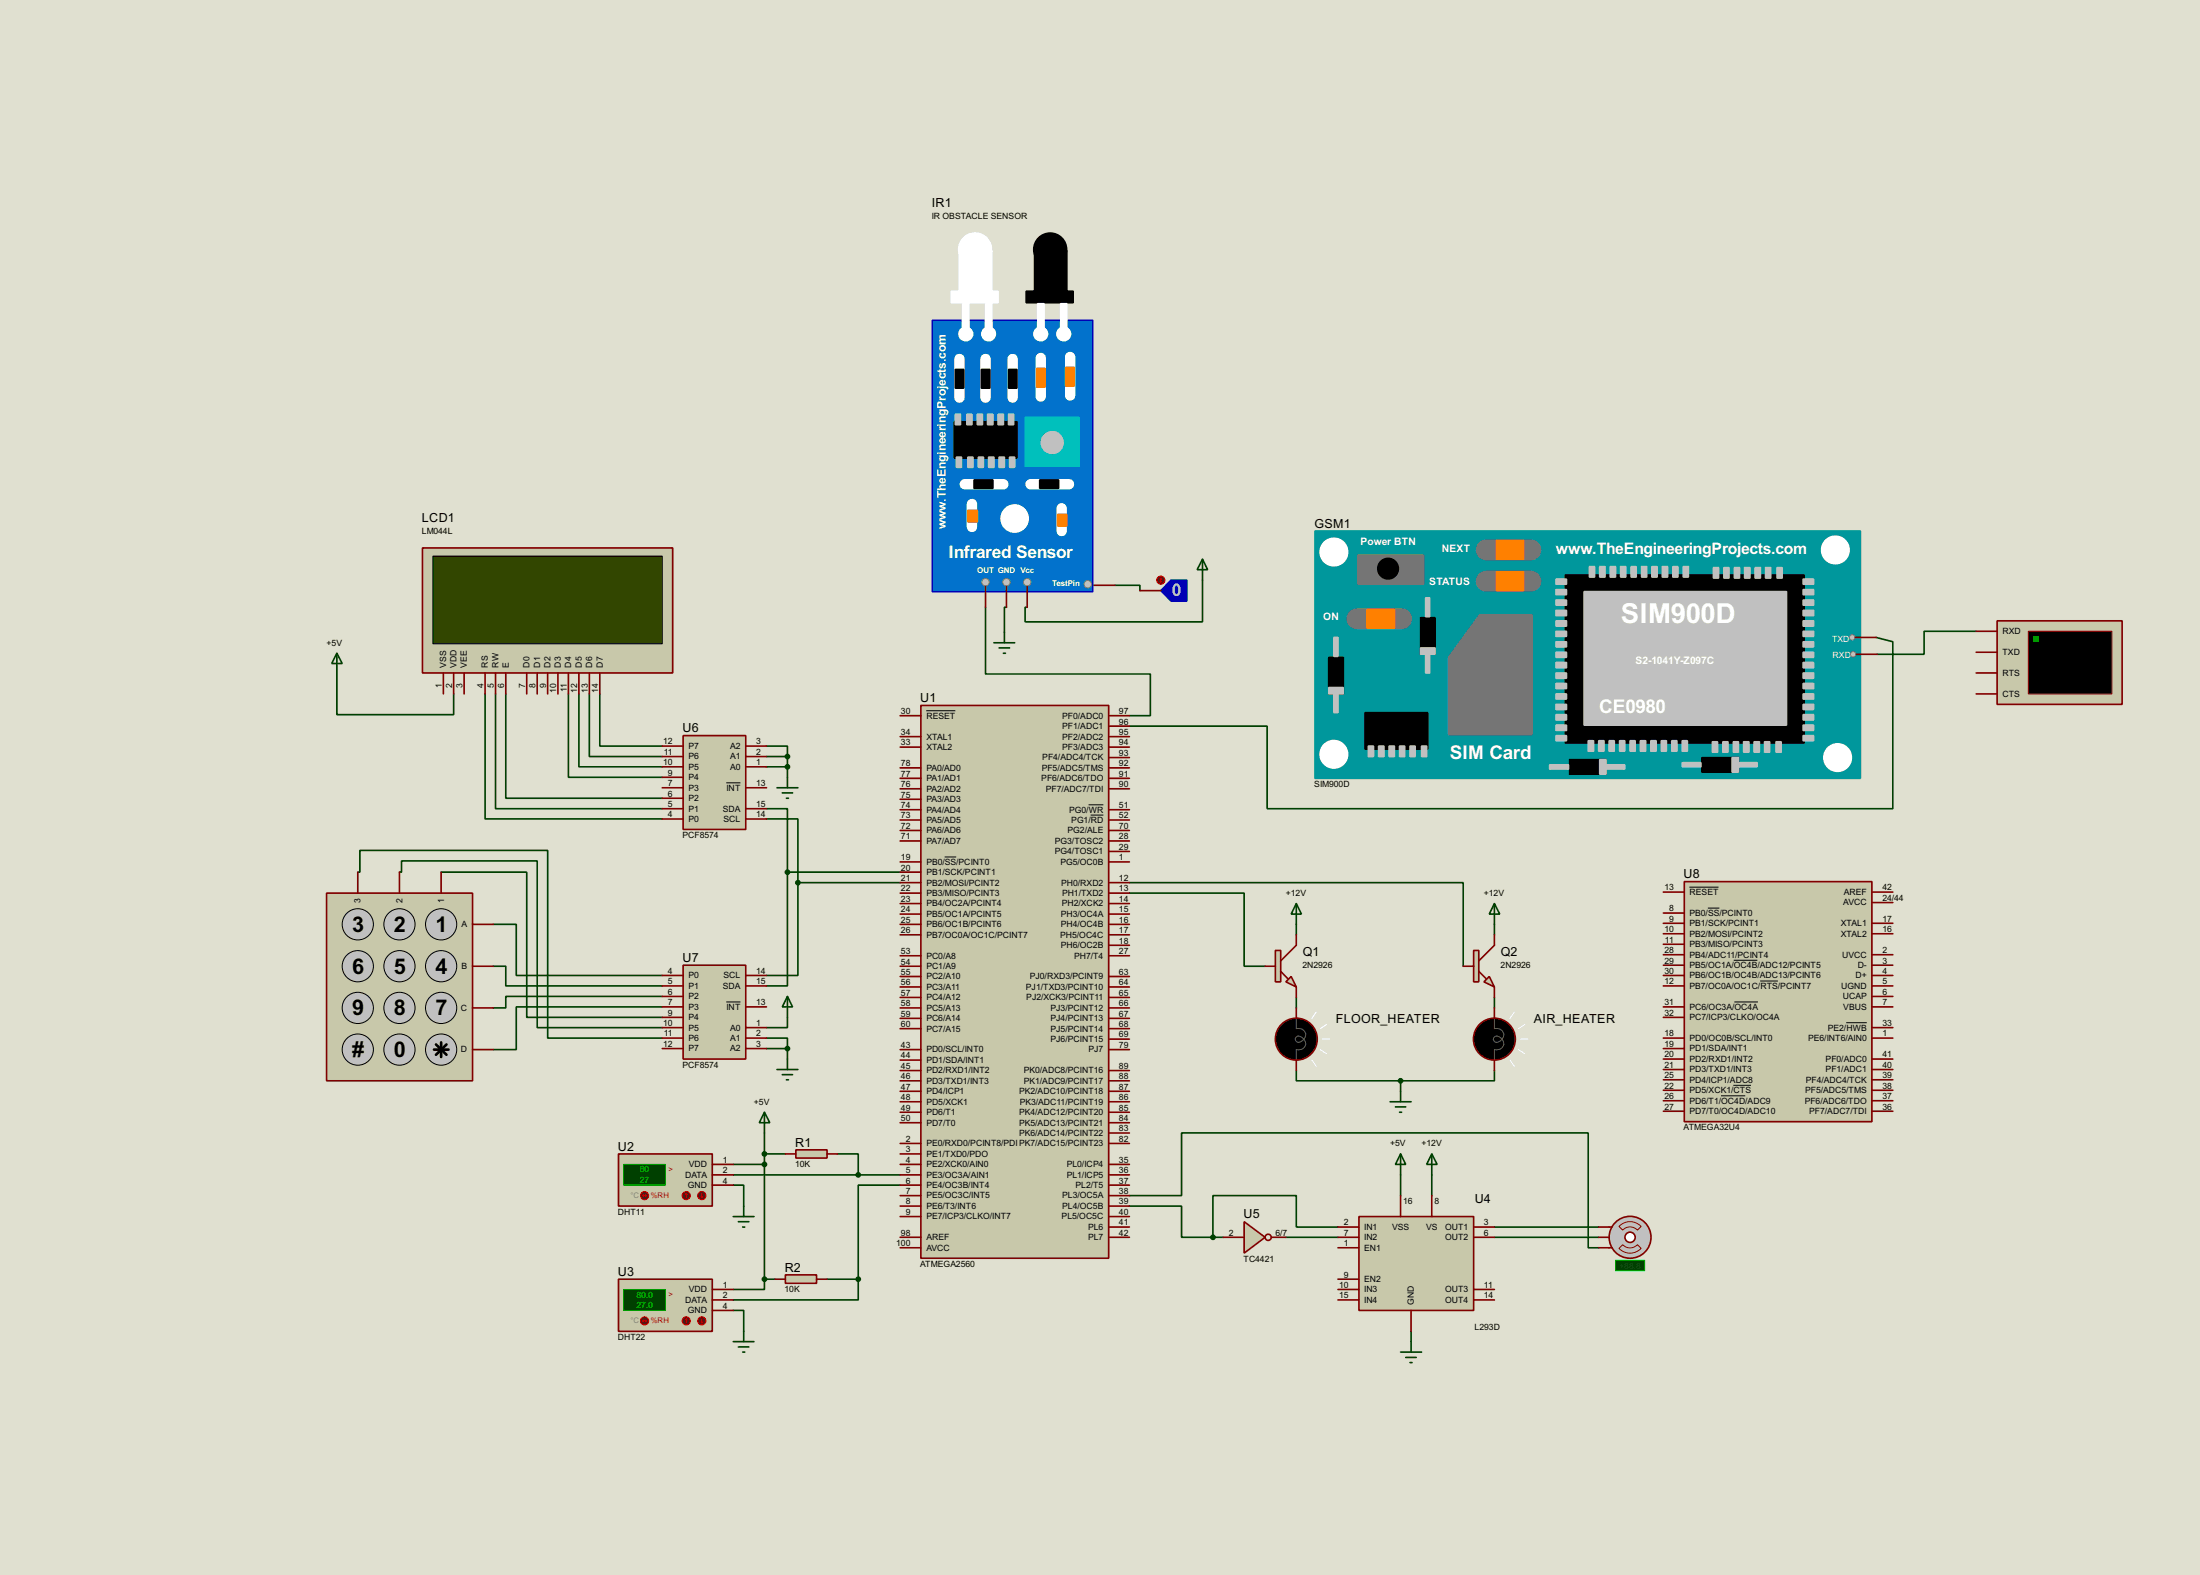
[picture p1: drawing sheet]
<svg xmlns="http://www.w3.org/2000/svg" width="536mm" height="383mm" viewBox="0 0 536 383" stroke-linecap="round" stroke-linejoin="round" font-family="sans-serif">
<path d="M0 0h535.9v383.5h-535.9z" fill="#e0e0d0"/>
<g fill="none" stroke="#004000" stroke-width=".4">
<path d="M240.1 147.9v16.2h40.1v10.2h-5.1M245.2 147.9h-.5v6.1M271.6 142.5h6.1v1.3M292.9 141.3v10.1h-43.2v-3.5h.5M457 155.2l4.1 1.1v40.6h-152.4v-20.1h-33.6M481.4 153.7h-12.7v5.6h-11.4M82.1 164.1v9.9h28.4v-5M118.2 169v30.4h43.1M120.7 169v27.9h40.6M123.2 169v25.4h38.1M138.5 169v20.3h22.8M141 169v17.7h20.3"/>
<path d="M143.6 169v15.2h17.7M146.1 169v12.7h15.2M186.7 196.9h5.1v15.5M186.7 199.4h7.7v15.5M186.7 181.7h5.1v2.5M186.7 186.7h5.1M186.7 184.2h5.1M191.8 184.2v5.1M87.2 212.4h.5v-5.3h45.7v45.7h27.9M97.3 212.4h.5v-2.8h33.1v40.6h30.4M107.5 212.4h20.8v35.3h33M191.8 212.4v27.7h-5.1"/>
<path d="M191.8 212.4h27.5M194.4 214.9v22.6h-7.7M194.4 214.9h24.9M275.1 217.5h28v17.8h5.1M275.1 214.9h81.3v20.4M120.2 225.1h5.6v12.4h35.5M120.2 235.3h3v4.8h38.1M315.8 225.1v2.5M364 225.1v2.5M161.3 242.6h-38.1v2.8h-3M161.3 245.2h-35.5v10.4h-5.6M186.7 252.8h5.1v2.5"/>
<path d="M186.7 255.3h5.1M191.8 247.7v2.5h-5.1M191.8 255.3v2.6M315.8 242.9v2.5M364 242.9v2.5M186.2 275.9v35.6M315.8 260.7v2.5h25.4M341.2 263.2v2.5M364 260.7v2.5h-22.8M178.6 288.6h2.6v5.1M178.6 283.5h7.6M178.6 286.1h40.7"/>
<path d="M186.2 281h5.1M204 281h5.1v5.1M219.3 288.6h-10.2v22.9M275.1 291.1h12.7v-15.2h99.1v27.9h2.5M275.1 293.7h12.7v7.6h7.7M325.9 298.8h-10.1v-7.7h-20.3v10.2M341.2 286.1v5M348.8 286.1v5M364 298.8h25.4M178.6 319.1h2.6v5.1M186.2 311.5v2.5h-7.6M186.2 311.5h2.6"/>
<path d="M201.5 311.5h7.6M209.1 311.5v5h-30.5M295.5 301.3h2.5M313.2 301.3h12.7M364 301.3h25.4M343.7 324.2v2.5"/>
</g>
<path d="M224.3 171.8h45.8v134.6h-45.8z" fill="#c8c8aa" stroke="#800000" stroke-width=".4"/>
<g fill="none" stroke="#800000" stroke-width=".4">
<path d="M219.3 174.3h5M219.3 179.4h5M270.1 174.3h5M270.1 179.4h5M270.1 176.8h5M219.3 181.9h5M219.3 197.2h5M219.3 199.7h5M219.3 194.6h5M219.3 192.1h5M219.3 189.5h5M219.3 187h5"/>
<path d="M270.1 181.9h5M270.1 197.2h5M270.1 199.7h5M270.1 192.1h5M270.1 189.5h5M270.1 187h5M270.1 184.5h5M219.3 209.9h5M219.3 214.9h5M219.3 217.5h5M219.3 212.4h5M219.3 204.8h5"/>
<path d="M219.3 202.2h5M270.1 209.9h5M270.1 214.9h5M270.1 217.5h5M270.1 204.8h5M270.1 207.3h5M270.1 202.2h5M219.3 220h5M219.3 222.6h5M219.3 225.1h5M219.3 227.6h5M219.3 232.7h5"/>
<path d="M219.3 235.3h5M219.3 237.8h5M270.1 220h5M270.1 222.6h5M270.1 225.1h5M270.1 227.6h5M270.1 230.2h5M270.1 232.7h5M270.1 237.8h5M219.3 255.6h5M219.3 258.1h5M219.3 240.3h5"/>
<path d="M219.3 242.9h5M219.3 245.4h5M219.3 248h5M219.3 250.5h5M270.1 255.6h5M270.1 240.3h5M270.1 242.9h5M270.1 245.4h5M270.1 248h5M270.1 250.5h5M270.1 253h5M219.3 278.4h5"/>
<path d="M219.3 260.7h5M219.3 263.2h5M219.3 265.7h5M219.3 268.3h5M219.3 270.8h5M219.3 273.4h5M270.1 278.4h5M270.1 260.7h5M270.1 263.2h5M270.1 265.7h5M270.1 268.3h5M270.1 270.8h5"/>
<path d="M270.1 273.4h5M270.1 275.9h5M219.3 281h5M219.3 283.5h5M219.3 286.1h5M219.3 288.6h5M219.3 291.1h5M219.3 293.7h5M219.3 296.2h5M270.1 283.5h5M270.1 286.1h5M270.1 288.6h5"/>
<path d="M270.1 291.1h5M270.1 293.7h5M270.1 296.2h5M270.1 298.8h5M219.3 301.3h5M219.3 303.8h5M270.1 301.3h5"/>
</g>
<path d="M225.6 173.1h7.1M265.2 196h3.6M265.7 198.5h3.1M230.1 208.7h2.8" fill="none" stroke="#000" stroke-width=".24"/>
<path d="M79.6 217.5h35.5v45.7h-35.5z" fill="#c8c8aa" stroke="#800000" stroke-width=".4"/>
<g fill="#c0c0c0" stroke="#000" stroke-width=".24">
<circle cx="107.4" cy="225.1" r="3.8"/>
<circle cx="97.3" cy="225.1" r="3.8"/>
<circle cx="87.1" cy="225.1" r="3.8"/>
<circle cx="107.4" cy="235.3" r="3.8"/>
<circle cx="97.3" cy="235.3" r="3.8"/>
<circle cx="87.1" cy="235.3" r="3.8"/>
<circle cx="107.4" cy="245.4" r="3.8"/>
<circle cx="97.3" cy="245.4" r="3.8"/>
<circle cx="87.1" cy="245.4" r="3.8"/>
<circle cx="107.4" cy="255.6" r="3.8"/>
<circle cx="97.3" cy="255.6" r="3.8"/>
<circle cx="87.1" cy="255.6" r="3.8"/>
</g>
<path d="M105.7 255.6h3.6M106.2 254.3l2.6 2.5M107.5 253.8v3.6M108.8 254.3l-2.6 2.5" fill="none" stroke="#000" stroke-width=".65"/>
<path d="M87.2 212.4v5.1M97.3 212.4v5.1M107.5 212.4v5.1M115.1 225.1h5.1M115.1 235.3h5.1M115.1 245.4h5.1M115.1 255.6h5.1" fill="none" stroke="#800000" stroke-width=".4"/>
<path d="M150.7 281h22.8v12.7h-22.8z" fill="#c8c8aa" stroke="#800000" stroke-width=".4"/>
<path d="M151.9 283.5h10.2v5.1h-10.2z" fill="#004000" stroke="#0f0" stroke-width=".24"/>
<path d="M173.5 286.1h5.1M173.5 283.5h5.1M173.5 288.6h5.1" fill="none" stroke="#800000" stroke-width=".4"/>
<circle cx="167.1" cy="291.1" r="1" fill="#400000" stroke="#f00" stroke-width=".24"/>
<path d="M167.2 290.6l.2 .3M167.2 290.6l-.3 .3M167.2 290.6v1" fill="none" stroke="#f00" stroke-width=".24"/>
<circle cx="170.9" cy="291.1" r="1" fill="#400000" stroke="#f00" stroke-width=".24"/>
<path d="M170.7 291.4l.3 .2M171 290.6v1M171.3 291.4l-.3 .2" fill="none" stroke="#f00" stroke-width=".24"/>
<circle cx="157" cy="291.1" r="1" fill="#400000" stroke="#f00" stroke-width=".24"/>
<path d="M156.5 291.1h1M156.5 291.1l.3 .3M156.8 290.9l-.3 .2M157.3 290.9l.2 .2M157.5 291.1l-.2 .3" fill="none" stroke="#f00" stroke-width=".24"/>
<path d="M150.7 311.5h22.8v12.7h-22.8z" fill="#c8c8aa" stroke="#800000" stroke-width=".4"/>
<path d="M151.9 314h10.2v5.1h-10.2z" fill="#004000" stroke="#0f0" stroke-width=".24"/>
<path d="M173.5 316.5h5.1M173.5 314h5.1M173.5 319.1h5.1" fill="none" stroke="#800000" stroke-width=".4"/>
<circle cx="167.1" cy="321.6" r="1" fill="#400000" stroke="#f00" stroke-width=".24"/>
<path d="M167.2 321.1l.2 .3M167.2 321.1l-.3 .3M167.2 321.1v1" fill="none" stroke="#f00" stroke-width=".24"/>
<circle cx="170.9" cy="321.6" r="1" fill="#400000" stroke="#f00" stroke-width=".24"/>
<path d="M170.7 321.9l.3 .2M171 321.1v1M171.3 321.9l-.3 .2" fill="none" stroke="#f00" stroke-width=".24"/>
<circle cx="157" cy="321.6" r="1" fill="#400000" stroke="#f00" stroke-width=".24"/>
<path d="M156.5 321.6h1M156.5 321.6l.3 .3M156.8 321.4l-.3 .2M157.3 321.4l.2 .2M157.5 321.6l-.2 .3" fill="none" stroke="#f00" stroke-width=".24"/>
<path d="M331 296.2h28v22.9h-28z" fill="#c8c8aa" stroke="#800000" stroke-width=".4"/>
<g fill="none" stroke="#800000" stroke-width=".4">
<path d="M325.9 298.8h5.1M341.2 291.1v5.1M348.8 291.1v5.1M359 298.8h5M325.9 301.3h5.1M325.9 314h5.1M325.9 316.5h5.1M325.9 303.8h5.1M325.9 311.5h5.1M343.7 319.1v5.1M359 301.3h5M359 314h5"/>
<path d="M359 316.5h5"/>
</g>
<circle cx="397" cy="301.3" r="5.1" fill="#c0c0c0" stroke="#800000" stroke-width=".4"/>
<circle cx="397" cy="301.3" r="1.25" fill="#feffff" stroke="#800000" stroke-width=".4"/>
<path d="M392 298.8h.7M392 303.8h.7" fill="none" stroke="#800000" stroke-width=".4"/>
<path d="M393.5 306.9h7.1v2.5h-7.1z" fill="#004000" stroke="#0f0" stroke-width=".24"/>
<path d="M394.4 298.6a3.7 3.7 0 0 1 5.4 0l-.9 .9a2.46 2.46 0 0 0-3.6 0zM394.4 304l.9-.9a2.45 2.45 0 0 0 3.6 0l.9 .9a3.7 3.7 0 0 1-5.4 0z" fill="none" stroke="#800000" stroke-width=".24"/>
<path d="M389.4 298.8h2.6M389.4 301.3h2.6M389.4 303.8h2.6" fill="none" stroke="#800000" stroke-width=".4"/>
<path d="M303.1 297.5l5.1 3.8-5.1 3.8z" fill="#c8c8aa" stroke="#800000" stroke-width=".4"/>
<g fill="none" stroke="#800000" stroke-width=".4">
<path d="M298 301.3h5.1M309.7 301.3h3.5"/>
<circle cx="308.9" cy="301.3" r=".75"/>
</g>
<path d="M341.2 281l1.2 2.5h-2.5zM341.2 281v5.1M348.8 281l1.3 2.5h-2.6zM348.8 281v5.1" fill="none" stroke="#004000" stroke-width=".4"/>
<circle cx="295.4" cy="301.3" r=".5" fill="#004000" stroke="#004000" stroke-width=".4"/>
<path d="M313.2 239.1l1.3-1.3 1.3 2.5z" fill="#c8c8aa" stroke="#800000" stroke-width=".4"/>
<path d="M310.7 231.4h1.3v7.7h-1.3z" fill="#c8c8aa" stroke="#800000" stroke-width=".4"/>
<path d="M308.2 235.3h2.5M312 236.5l1.7 1.8M315.8 227.6v2.6l-3.8 3.8M315.8 240.3v2.6" fill="none" stroke="#800000" stroke-width=".4"/>
<path d="M362.8 237.8l1.2 2.5-2.5-1.2z" fill="#c8c8aa" stroke="#800000" stroke-width=".4"/>
<path d="M359 231.4h1.2v7.7h-1.2z" fill="#c8c8aa" stroke="#800000" stroke-width=".4"/>
<path d="M356.4 235.3h2.6M360.2 236.5l1.8 1.8M364 227.6v2.6l-3.8 3.8M315.8 245.4v2.6M315.8 258.1v2.6M364 240.3v2.6M364 245.4v2.6M364 258.1v2.6" fill="none" stroke="#800000" stroke-width=".4"/>
<path d="M315.8 220l1.2 2.6h-2.5zM315.8 220v5.1M364 220l1.3 2.6h-2.5zM364 220v5.1M338.6 268.3h5.1M339.9 269.5h2.5M340.9 270.8h.5M341.2 265.7v2.6M341.2 329.2h5.1M342.4 330.5h2.6M343.5 331.8h.5M343.7 326.7v2.5" fill="none" stroke="#004000" stroke-width=".4"/>
<g fill="#000" stroke="#800000" stroke-width=".4">
<circle cx="315.7" cy="253" r="5.1"/>
<circle cx="364" cy="253" r="5.1"/>
</g>
<path d="M315.8 248v2.5a1.71 1.71 0 0 1 2.2 1.1 1.71 1.71 0 0 1-1.4 2.1 .81 .81 0 0 1-1.1-1 .81 .81 0 0 1 1.4-.2 1.66 1.66 0 0 1 1 2.1 1.66 1.66 0 0 1-2.1 1v2.5M364 248v2.5a1.71 1.71 0 0 1 2.2 1.1 1.71 1.71 0 0 1-1.4 2.1 .82 .82 0 0 1-1-1 .82 .82 0 0 1 1.4-.2 1.66 1.66 0 0 1 1 2.1 1.66 1.66 0 0 1-2.2 1v2.5" fill="none" stroke="#606060" stroke-width=".25"/>
<path d="M319.6 258.1l1 1.5M320.6 246.4l-1 1.6M321.6 255.6l1.5 1M322.1 253h1.8M323.1 249.5l-1.5 1M367.8 258.1l1.1 1.5M368.9 246.4l-1.1 1.6M369.9 255.6l1.5 1M370.4 253h1.8M371.4 249.5l-1.5 1" fill="none" stroke="#feffff" stroke-width=".25"/>
<circle cx="341.1" cy="263.2" r=".5" fill="#004000" stroke="#004000" stroke-width=".4"/>
<path d="M320.3 129.3h132.9v60.2h-132.9z" fill="#00979c" stroke="#00979c" stroke-width=".4"/>
<path d="M346 150.4h3.6v8.9h-3.6zM381.3 140h58.2v40.9h-58.2zM323.7 160.1h3.5v8.9h-3.5zM332.5 173.5h15.3v8.9h-15.3zM382.3 185h8.9v3.5h-8.9zM414.6 184.5h8.9v3.5h-8.9z" fill="#000" stroke="#000" stroke-width=".4"/>
<g fill="#c0c0c0" stroke="#c0c0c0" stroke-width=".4">
<path d="M385.9 144.1h49.3v32.5h-49.3z"/>
<path d="M387.2 138h1.2v2.5h-1.2z"/>
<path d="M389.7 138h1.3v2.5h-1.3z"/>
<path d="M392.2 138h1.3v2.5h-1.3z"/>
<path d="M394.8 138h1.2v2.5h-1.2z"/>
<path d="M397.3 138h1.3v2.5h-1.3z"/>
<path d="M399.9 138h1.2v2.5h-1.2z"/>
<path d="M402.4 138h1.3v2.5h-1.3z"/>
<path d="M404.9 138h1.3v2.5h-1.3z"/>
<path d="M407.5 138h1.2v2.5h-1.2z"/>
<path d="M410 138h1.3v2.5h-1.3z"/>
<path d="M417.4 138.2h1.2v2.6h-1.2z"/>
<path d="M419.9 138.2h1.3v2.6h-1.3z"/>
<path d="M422.5 138.2h1.2v2.6h-1.2z"/>
<path d="M425 138.2h1.3v2.6h-1.3z"/>
<path d="M427.5 138.2h1.3v2.6h-1.3z"/>
<path d="M430.1 138.2h1.2v2.6h-1.2z"/>
<path d="M432.9 138.2h1.2v2.6h-1.2z"/>
<path d="M386.9 180.4h1.3v2.5h-1.3z"/>
<path d="M389.4 180.4h1.3v2.5h-1.3z"/>
<path d="M392 180.4h1.2v2.5h-1.2z"/>
<path d="M394.5 180.4h1.3v2.5h-1.3z"/>
<path d="M397.1 180.4h1.2v2.5h-1.2z"/>
<path d="M399.6 180.4h1.3v2.5h-1.3z"/>
<path d="M402.1 180.4h1.3v2.5h-1.3z"/>
<path d="M404.7 180.4h1.2v2.5h-1.2z"/>
<path d="M407.2 180.4h1.3v2.5h-1.3z"/>
<path d="M409.8 180.4h1.2v2.5h-1.2z"/>
<path d="M417.1 180.6h1.3v2.6h-1.3z"/>
<path d="M419.7 180.6h1.2v2.6h-1.2z"/>
<path d="M422.2 180.6h1.3v2.6h-1.3z"/>
<path d="M424.7 180.6h1.3v2.6h-1.3z"/>
<path d="M427.3 180.6h1.3v2.6h-1.3z"/>
<path d="M429.8 180.6h1.3v2.6h-1.3z"/>
<path d="M432.6 180.6h1.3v2.6h-1.3z"/>
<path d="M439.2 179.1h2.6v1.3h-2.6z"/>
<path d="M439.2 176.6h2.6v1.3h-2.6z"/>
<path d="M439.2 174h2.6v1.3h-2.6z"/>
<path d="M439.2 171.5h2.6v1.3h-2.6z"/>
<path d="M439.2 169h2.6v1.2h-2.6z"/>
<path d="M439.2 166.4h2.6v1.3h-2.6z"/>
<path d="M439.2 163.9h2.6v1.3h-2.6z"/>
<path d="M439.2 161.3h2.6v1.3h-2.6z"/>
<path d="M439.2 158.8h2.6v1.3h-2.6z"/>
<path d="M439.2 156.3h2.6v1.2h-2.6z"/>
<path d="M439.2 153.7h2.6v1.3h-2.6z"/>
<path d="M439.2 151.2h2.6v1.3h-2.6z"/>
<path d="M439.2 148.6h2.6v1.3h-2.6z"/>
<path d="M439.2 146.1h2.6v1.3h-2.6z"/>
<path d="M439.2 143.6h2.6v1.2h-2.6z"/>
<path d="M439.2 141h2.6v1.3h-2.6z"/>
<path d="M379 179.1h2.6v1.3h-2.6z"/>
<path d="M379 176.6h2.6v1.3h-2.6z"/>
<path d="M379 174h2.6v1.3h-2.6z"/>
<path d="M379 171.5h2.6v1.3h-2.6z"/>
<path d="M379 169h2.6v1.2h-2.6z"/>
<path d="M379 166.4h2.6v1.3h-2.6z"/>
<path d="M379 163.9h2.6v1.3h-2.6z"/>
<path d="M379 161.3h2.6v1.3h-2.6z"/>
<path d="M379 158.8h2.6v1.3h-2.6z"/>
<path d="M379 156.3h2.6v1.2h-2.6z"/>
<path d="M379 153.7h2.6v1.3h-2.6z"/>
<path d="M379 151.2h2.6v1.3h-2.6z"/>
<path d="M379 148.6h2.6v1.3h-2.6z"/>
<path d="M379 146.1h2.6v1.3h-2.6z"/>
<path d="M379 143.6h2.6v1.2h-2.6z"/>
<path d="M379 141h2.6v1.3h-2.6z"/>
<path d="M333.3 181.7h1.3v2.5h-1.3z"/>
<path d="M335.8 181.7h1.3v2.5h-1.3z"/>
<path d="M338.4 181.7h1.3v2.5h-1.3z"/>
<path d="M340.9 181.7h1.3v2.5h-1.3z"/>
<path d="M343.5 181.7h1.2v2.5h-1.2z"/>
<path d="M346.3 181.7h1.2v2.5h-1.2z"/>
<path d="M421.9 184.5h1.6v3.5h-1.6z"/>
<path d="M409.8 185.7h4.5v1h-4.5z"/>
<path d="M423.5 185.7h4.5v1h-4.5z"/>
<path d="M323.7 167.4h3.5v1.6h-3.5z"/>
<path d="M324.9 155.2h1v4.6h-1z"/>
<path d="M324.9 169h1v4.5h-1z"/>
<path d="M346 157.8h3.6v1.5h-3.6z"/>
<path d="M347.3 145.6h1v4.6h-1z"/>
<path d="M347.3 159.3h1v4.6h-1z"/>
<path d="M389.7 185h1.5v3.5h-1.5z"/>
<path d="M377.5 186.2h4.6v1.1h-4.6z"/>
<path d="M391.2 186.2h4.6v1.1h-4.6z"/>
</g>
<path d="M330.8 135.2h16v7.1h-16z" fill="#757575" stroke="#757575" stroke-width=".4"/>
<circle cx="338.1" cy="138.5" r="2.5" fill="#000" stroke="#000" stroke-width=".4"/>
<path d="M362 133.9h10.9M330.5 150.7h10.9M362 141.5h10.9" fill="none" stroke="#757575" stroke-width="5.1"/>
<g fill="#ff8000" stroke="#ff8000" stroke-width=".4">
<path d="M333 148.4h6.7v4.6h-6.7z"/>
<path d="M364.5 131.6h6.6v4.6h-6.6z"/>
<path d="M364.5 139.2h6.6v4.6h-6.6z"/>
</g>
<g fill="#fff" stroke="#fff" stroke-width=".4">
<circle cx="324.9" cy="183.7" r="3.4"/>
<circle cx="447" cy="133.9" r="3.4"/>
<circle cx="447.6" cy="184.5" r="3.4"/>
<circle cx="324.9" cy="134.4" r="3.4"/>
</g>
<path d="M398.6 132.4h1.3v1.3h-1.3z" fill="#00979c"/>
<g fill="#c0c0c0" stroke="#808080" stroke-width=".25">
<circle cx="451.1" cy="155.2" r=".65"/>
<circle cx="451.4" cy="159.3" r=".65"/>
</g>
<path d="M360.5 149.7h12.7v29.2h-20.3v-18.8z" fill-rule="evenodd" fill="#757575" stroke="#757575" stroke-width=".4"/>
<path d="M451.9 155.2h5.1M452.2 159.3h5.1" fill="none" stroke="#800000" stroke-width=".4"/>
<path d="M82.1 159.1l1.3 2.5h-2.6zM82.1 159.1v5M186.2 270.8l1.3 2.6h-2.5zM186.2 270.8v5.1M178.6 296.2h5.1M179.9 297.5h2.5M180.9 298.8h.5M181.2 293.7v2.5M178.6 326.7h5.1M179.9 328h2.5M180.9 329.2h.5M181.2 324.2v2.5" fill="none" stroke="#004000" stroke-width=".4"/>
<circle cx="186.2" cy="283.5" r=".5" fill="#004000" stroke="#004000" stroke-width=".4"/>
<path d="M193.9 280h7.6v2h-7.6z" fill="#c8c8aa" stroke="#800000" stroke-width=".4"/>
<path d="M191.3 281h2.6M201.5 281h2.5" fill="none" stroke="#800000" stroke-width=".4"/>
<path d="M191.3 310.4h7.6v2.1h-7.6z" fill="#c8c8aa" stroke="#800000" stroke-width=".4"/>
<path d="M188.8 311.5h2.5M198.9 311.5h2.6" fill="none" stroke="#800000" stroke-width=".4"/>
<g fill="#004000" stroke="#004000" stroke-width=".4">
<circle cx="186.2" cy="311.5" r=".5"/>
<circle cx="209" cy="311.5" r=".5"/>
<circle cx="186.2" cy="281" r=".5"/>
<circle cx="209" cy="286.1" r=".5"/>
</g>
<path d="M227.1 78h39.1v66.1h-39.1z" fill-rule="evenodd" fill="#0272cc" stroke="#0000c0" stroke-width=".4"/>
<path d="M249.7 101.7h13.2v11.9h-13.2z" fill="#00c0c0" stroke="#00c0c0" stroke-width=".4"/>
<circle cx="256.3" cy="107.8" r="2.65" fill="#c0c0c0" stroke="#c0c0c0" stroke-width=".4"/>
<path d="M240.1 87.4v9.4M246.7 87.4v9.4M253.5 87.2v9.4M260.7 86.9v9.4" fill="none" stroke="#fff" stroke-width="2.6"/>
<path d="M239.1 90h2v4.5h-2zM245.7 90h2v4.5h-2z" fill="#000" stroke="#000" stroke-width=".4"/>
<g fill="#ff8000" stroke="#ff8000" stroke-width=".4">
<path d="M252.5 89.7h2.1v4.6h-2.1z"/>
<path d="M259.6 89.5h2.1v4.5h-2.1z"/>
</g>
<path d="M233 104.4h1v4.6h-1z" fill="#c0c0c0" stroke="#c0c0c0" stroke-width=".4"/>
<g fill="#c0c0c0" stroke="#808080" stroke-width=".25">
<circle cx="250.2" cy="141.8" r=".9"/>
<circle cx="240" cy="141.8" r=".9"/>
<circle cx="245.1" cy="141.8" r=".9"/>
<circle cx="264.9" cy="142.3" r=".9"/>
</g>
<g fill="#fff" stroke="#fff" stroke-width=".4">
<path d="M233.7 61h7.9v9.9h1.5v2.8h-11.4v-2.8h2z" fill-rule="evenodd"/>
<circle cx="247.1" cy="126.3" r="3.3"/>
<circle cx="253.5" cy="81.3" r="1.65"/>
<circle cx="259.1" cy="81.3" r="1.65"/>
<circle cx="237.5" cy="60.8" r="4"/>
<circle cx="235.2" cy="81.3" r="1.65"/>
<circle cx="240.8" cy="81.3" r="1.65"/>
</g>
<path d="M233.7 87.4v9.4M235 117.9h9.4M251 117.9h9.4M236.8 122.7v5.6M258.6 123.8v5.5" fill="none" stroke="#fff" stroke-width="2.6"/>
<path d="M232.7 90h2.1v4.5h-2.1zM232.5 102.7h15.2v8.9h-15.2zM237.3 116.9h4.6v2h-4.6zM253.3 116.9h4.6v2h-4.6z" fill="#000" stroke="#000" stroke-width=".4"/>
<g fill="#c0c0c0" stroke="#c0c0c0" stroke-width=".4">
<path d="M245.7 100.9h1.2v2.5h-1.2z"/>
<path d="M243.1 100.9h1.3v2.5h-1.3z"/>
<path d="M240.6 100.9h1.3v2.5h-1.3z"/>
<path d="M238.1 100.9h1.2v2.5h-1.2z"/>
<path d="M235.5 100.9h1.3v2.5h-1.3z"/>
<path d="M232.7 100.9h1.3v2.5h-1.3z"/>
<path d="M245.9 111.3h1.3v2.5h-1.3z"/>
<path d="M243.4 111.3h1.3v2.5h-1.3z"/>
<path d="M240.8 111.3h1.3v2.5h-1.3z"/>
<path d="M238.3 111.3h1.3v2.5h-1.3z"/>
<path d="M235.8 111.3h1.2v2.5h-1.2z"/>
<path d="M233 111.3h1.2v2.5h-1.2z"/>
</g>
<g fill="#000" stroke="#000" stroke-width=".4">
<path d="M252 61h7.9v9.9h1.5v2.8h-11.4v-2.8h2z" fill-rule="evenodd"/>
<circle cx="255.8" cy="60.8" r="4"/>
</g>
<g fill="#fff" stroke="#fff" stroke-width=".4">
<path d="M252.8 74h1.5v6.6h-1.5z"/>
<path d="M258.4 74h1.5v6.6h-1.5z"/>
<path d="M234.5 74h1.5v6.6h-1.5z"/>
<path d="M240.1 74h1.5v6.6h-1.5z"/>
</g>
<g fill="#ff8000" stroke="#ff8000" stroke-width=".4">
<path d="M257.6 125.3h2.3v2.8h-2.3z"/>
<path d="M235.8 124.3h2.3v2.8h-2.3z"/>
</g>
<path d="M240.1 142.8v5.1M245.2 142.8v5.1M250.2 142.8v5.1M266.5 142.5h5.1" fill="none" stroke="#800000" stroke-width=".4"/>
<path d="M292.9 136.2l1.3 2.5h-2.6zM292.9 136.2v5.1M242.1 156.5h5.1M243.4 157.8h2.5M244.4 159.1h.5M244.7 154v2.5" fill="none" stroke="#004000" stroke-width=".4"/>
<path d="M285.3 141.3h3.8v5.1h-3.8l-2.5-2.6z" fill-rule="evenodd" fill="#0000c0" stroke="#000080" stroke-width=".4"/>
<path d="M277.7 143.8h5.1" fill="none" stroke="#800000" stroke-width=".4"/>
<circle cx="282.7" cy="141.3" r="1" fill="#400000" stroke="#f00" stroke-width=".24"/>
<path d="M282.5 141.5l.3 .3M282.8 140.8v1M282.8 140.8l.2 .2M282.8 140.8l-.3 .2M283 141.5l-.2 .3" fill="none" stroke="#f00" stroke-width=".24"/>
<path d="M166.4 179.1h15.3v22.9h-15.3z" fill="#c8c8aa" stroke="#800000" stroke-width=".4"/>
<g fill="none" stroke="#800000" stroke-width=".4">
<path d="M161.3 199.4h5.1M161.3 196.9h5.1M161.3 191.8h5.1M161.3 186.7h5.1M161.3 184.2h5.1M161.3 181.7h5.1M161.3 194.4h5.1M161.3 189.3h5.1M181.7 199.4h5M181.7 196.9h5M181.7 191.8h5M181.7 186.7h5"/>
<path d="M181.7 184.2h5M181.7 181.7h5"/>
</g>
<path d="M176.9 190.6h3.5" fill="none" stroke="#000" stroke-width=".24"/>
<path d="M166.4 235h15.3v22.9h-15.3z" fill="#c8c8aa" stroke="#800000" stroke-width=".4"/>
<g fill="none" stroke="#800000" stroke-width=".4">
<path d="M161.3 237.5h5.1M181.7 237.5h5M161.3 240.1h5.1M161.3 245.2h5.1M161.3 250.2h5.1M161.3 252.8h5.1M161.3 255.3h5.1M161.3 242.6h5.1M161.3 247.7h5.1M181.7 240.1h5M181.7 245.2h5M181.7 250.2h5"/>
<path d="M181.7 252.8h5M181.7 255.3h5"/>
</g>
<path d="M176.9 244h3.5" fill="none" stroke="#000" stroke-width=".24"/>
<path d="M102.9 133.4h61v30.5h-61z" fill="#c8c8aa" stroke="#800000" stroke-width=".4"/>
<path d="M105.5 135.4h55.8v21.4h-55.8z" fill="#324600" stroke="#000" stroke-width=".25"/>
<g fill="none" stroke="#800000" stroke-width=".4">
<path d="M108 163.9v5.1M110.5 163.9v5.1M113.1 163.9v5.1M118.2 163.9v5.1M120.7 163.9v5.1M123.2 163.9v5.1M128.3 163.9v5.1M130.9 163.9v5.1M133.4 163.9v5.1M135.9 163.9v5.1M138.5 163.9v5.1M141 163.9v5.1"/>
<path d="M143.6 163.9v5.1M146.1 163.9v5.1"/>
</g>
<g fill="#004000" stroke="#004000" stroke-width=".4">
<circle cx="191.8" cy="212.4" r=".5"/>
<circle cx="194.3" cy="214.9" r=".5"/>
<circle cx="191.8" cy="186.7" r=".5"/>
<circle cx="191.8" cy="184.2" r=".5"/>
<circle cx="191.8" cy="255.3" r=".5"/>
</g>
<path d="M189.3 191.8h5.1M190.6 193.1h2.5M191.6 194.4h.5M191.8 189.3v2.5M191.8 242.6l1.3 2.6h-2.5zM191.8 242.6v5.1M191.8 257.9v2.5M189.3 260.4h5.1M190.6 261.7h2.5M191.6 262.9h.5" fill="none" stroke="#004000" stroke-width=".4"/>
<path d="M486.5 151.2h30.4v20.3h-30.4z" fill="#c8c8aa" stroke="#800000" stroke-width=".4"/>
<path d="M494.1 153.7h20.3v15.3h-20.3z" fill="#000" stroke="#800000" stroke-width=".25"/>
<path d="M495.4 155h1.2v1.3h-1.2z" fill="#0f0"/>
<path d="M481.4 153.7h5.1M481.4 158.8h5.1M481.4 163.9h5.1M481.4 169h5.1" fill="none" stroke="#800000" stroke-width=".4"/>
<path d="M410.3 214.7h45.7v58.4h-45.7z" fill="#c8c8aa" stroke="#800000" stroke-width=".4"/>
<g fill="none" stroke="#800000" stroke-width=".4">
<path d="M405.2 217.2h5.1M456 217.2h5.1M456 219.8h5.1M405.2 222.3h5.1M405.2 224.8h5.1M405.2 227.4h5.1M405.2 229.9h5.1M405.2 232.5h5.1M405.2 235h5.1M405.2 237.5h5.1M456 224.8h5.1M456 227.4h5.1"/>
<path d="M456 232.5h5.1M456 235h5.1M456 237.5h5.1M405.2 252.8h5.1M405.2 240.1h5.1M405.2 255.3h5.1M405.2 257.9h5.1M405.2 245.2h5.1M405.2 247.7h5.1M456 250.2h5.1M456 252.8h5.1M456 240.1h5.1"/>
<path d="M456 257.9h5.1M456 245.2h5.1M456 242.6h5.1M405.2 260.4h5.1M405.2 262.9h5.1M405.2 265.5h5.1M405.2 268h5.1M405.2 270.6h5.1M456 260.4h5.1M456 262.9h5.1M456 265.5h5.1M456 268h5.1"/>
<path d="M456 270.6h5.1"/>
</g>
<path d="M411.5 216h7.1M416 221.1h2.8M422.3 233.8h5.8M428.8 238.9h4.3M422.5 244h5.7M449.7 249h5M419.2 266.8h5.9M422.2 264.3h4.3" fill="none" stroke="#000" stroke-width=".24"/>
<text font-size="7.5" fill="#fff" x="394.8" y="151.7">SIM900D</text>
<g font-size="5.9">
<text x="85.8" y="226.9">3</text>
<text x="95.9" y="226.9">2</text>
<text x="106.1" y="226.9">1</text>
<text x="85.8" y="237.1">6</text>
<text x="95.9" y="237.1">5</text>
<text x="106.1" y="237.1">4</text>
<text x="85.8" y="247.2">9</text>
<text x="95.9" y="247.2">8</text>
<text x="106.1" y="247.2">7</text>
<text x="85.8" y="257.4">#</text>
<text x="95.9" y="257.4">0</text>
</g>
<g font-size="5.2" fill="#fff">
<text x="389.5" y="173.6">CE0980</text>
<text x="353.1" y="184.7">SIM Card</text>
</g>
<text font-size="4.8" fill="#fff" x="231.1" y="135.8">Infrared Sensor</text>
<text font-size="4.8" fill="#c0c0c0" x="285.5" y="145.2">0</text>
<text font-size="4.3" fill="#fff" x="379" y="134.9">www.TheEngineeringProjects.com</text>
<g font-size="3.4">
<text x="227" y="50.4">IR1</text>
<text x="102.8" y="127">LCD1</text>
<text x="320.2" y="128.5">GSM1</text>
<text x="224.2" y="171">U1</text>
<text x="166.3" y="178.3">U6</text>
<text x="410.1" y="213.9">U8</text>
<text x="317.3" y="232.7">Q1</text>
<text x="365.6" y="232.7">Q2</text>
<text x="166.3" y="234.2">U7</text>
<text x="325.4" y="249.1">FLOOR_HEATER</text>
<text x="373.6" y="249.1">AIR_HEATER</text>
<text x="150.5" y="280.2">U2</text>
<text x="193.7" y="279.2">R1</text>
<text x="359.2" y="292.9">U4</text>
<text x="302.9" y="296.7">U5</text>
<text x="150.5" y="310.7">U3</text>
<text x="191.2" y="309.6">R2</text>
</g>
<g font-size="3.3" fill="#fff">
<text x="230.4" y="122.2" transform="rotate(-90 230.4 122.2)">.TheEngineeringProjects.com</text>
<text x="230.4" y="128.8" transform="rotate(-90 230.4 128.8)">w</text>
</g>
<g font-size="2.8" fill="#fff">
<text x="331.4" y="132.7">Power BTN</text>
<text x="351.2" y="134.5">NEXT</text>
<text x="348.1" y="142.4">STATUS</text>
<text x="322.3" y="151">ON</text>
<text x="398.4" y="161.6">S2-1041Y-Z097C</text>
</g>
<g font-size="2.4">
<text x="226.9" y="53.3">IR OBSTACLE SENSOR</text>
<text x="102.7" y="130">LM044L</text>
<text x="487.7" y="154.4">RXD</text>
<text x="79.6" y="157.2">+5V</text>
<text x="487.7" y="159.5">TXD</text>
<text x="107.6" y="167.6" transform="rotate(-90 107.6 167.6)">1</text>
<text x="108.7" y="162.6" transform="rotate(-90 108.7 162.6)">VSS</text>
<text x="110.1" y="167.6" transform="rotate(-90 110.1 167.6)">2</text>
<text x="111.2" y="162.6" transform="rotate(-90 111.2 162.6)">VDD</text>
<text x="112.7" y="167.6" transform="rotate(-90 112.7 167.6)">3</text>
<text x="113.8" y="162.6" transform="rotate(-90 113.8 162.6)">VEE</text>
<text x="117.8" y="167.6" transform="rotate(-90 117.8 167.6)">4</text>
<text x="118.9" y="162.6" transform="rotate(-90 118.9 162.6)">RS</text>
<text x="120.3" y="167.6" transform="rotate(-90 120.3 167.6)">5</text>
<text x="121.4" y="162.6" transform="rotate(-90 121.4 162.6)">RW</text>
<text x="122.8" y="167.6" transform="rotate(-90 122.8 167.6)">6</text>
<text x="123.9" y="162.6" transform="rotate(-90 123.9 162.6)">E</text>
<text x="127.9" y="167.6" transform="rotate(-90 127.9 167.6)">7</text>
<text x="129" y="162.6" transform="rotate(-90 129 162.6)">D0</text>
<text x="130.5" y="167.6" transform="rotate(-90 130.5 167.6)">8</text>
<text x="131.6" y="162.6" transform="rotate(-90 131.6 162.6)">D1</text>
<text x="133" y="167.6" transform="rotate(-90 133 167.6)">9</text>
<text x="134.1" y="162.6" transform="rotate(-90 134.1 162.6)">D2</text>
<text x="136.6" y="162.6" transform="rotate(-90 136.6 162.6)">D3</text>
<text x="139.2" y="162.6" transform="rotate(-90 139.2 162.6)">D4</text>
<text x="141.7" y="162.6" transform="rotate(-90 141.7 162.6)">D5</text>
<text x="144.3" y="162.6" transform="rotate(-90 144.3 162.6)">D6</text>
<text x="146.8" y="162.6" transform="rotate(-90 146.8 162.6)">D7</text>
<text x="487.7" y="164.6">RTS</text>
<text x="135.5" y="168.7" transform="rotate(-90 135.5 168.7)">10</text>
<text x="138.1" y="168.6" transform="rotate(-90 138.1 168.6)">11</text>
<text x="140.6" y="168.7" transform="rotate(-90 140.6 168.7)">12</text>
<text x="143.2" y="168.7" transform="rotate(-90 143.2 168.7)">13</text>
<text x="145.7" y="168.7" transform="rotate(-90 145.7 168.7)">14</text>
<text x="219.5" y="173.9">30</text>
<text x="272.6" y="173.9">97</text>
<text x="487.7" y="169.7">CTS</text>
<text x="219.5" y="179">34</text>
<text x="225.6" y="175">RESET</text>
<text x="258.7" y="177.5">PF1/ADC1</text>
<text x="258.7" y="175">PF0/ADC0</text>
<text x="272.6" y="179">95</text>
<text x="272.6" y="176.4">96</text>
<text x="161.6" y="181.3">12</text>
<text x="161.7" y="183.8">11</text>
<text x="167.7" y="184.9">P6</text>
<text x="167.7" y="182.4">P7</text>
<text x="177.8" y="184.9">A1</text>
<text x="177.8" y="182.4">A2</text>
<text x="184.2" y="183.8">2</text>
<text x="184.2" y="181.3">3</text>
<text x="219.5" y="181.5">33</text>
<text x="225.6" y="182.6">XTAL2</text>
<text x="225.6" y="180.1">XTAL1</text>
<text x="253.9" y="185.2">PF4/ADC4/TCK</text>
<text x="258.7" y="182.6">PF3/ADC3</text>
<text x="258.7" y="180.1">PF2/ADC2</text>
<text x="272.6" y="184.1">93</text>
<text x="272.6" y="181.5">94</text>
<text x="161.6" y="186.3">10</text>
<text x="162.7" y="191.4">7</text>
<text x="162.7" y="188.9">9</text>
<text x="167.7" y="190">P4</text>
<text x="167.7" y="187.4">P5</text>
<text x="177.8" y="187.4">A0</text>
<text x="184.2" y="191.4">13</text>
<text x="184.2" y="186.3">1</text>
<text x="219.5" y="191.7">76</text>
<text x="219.5" y="189.1">77</text>
<text x="219.5" y="186.6">78</text>
<text x="225.6" y="190.2">PA1/AD1</text>
<text x="225.6" y="187.7">PA0/AD0</text>
<text x="253.6" y="190.2">PF6/ADC6/TDO</text>
<text x="253.7" y="187.7">PF5/ADC5/TMS</text>
<text x="272.6" y="191.7">90</text>
<text x="272.6" y="189.1">91</text>
<text x="272.6" y="186.6">92</text>
<text x="320.1" y="191.6">SIM900D</text>
<text x="162.7" y="196.5">5</text>
<text x="162.7" y="194">6</text>
<text x="167.7" y="197.6">P1</text>
<text x="167.7" y="195.1">P2</text>
<text x="167.7" y="192.5">P3</text>
<text x="176" y="197.6">SDA</text>
<text x="176.9" y="192.5">INT</text>
<text x="184.2" y="196.5">15</text>
<text x="219.5" y="196.8">74</text>
<text x="219.5" y="194.2">75</text>
<text x="225.6" y="197.9">PA4/AD4</text>
<text x="225.6" y="195.3">PA3/AD3</text>
<text x="225.6" y="192.8">PA2/AD2</text>
<text x="254.7" y="192.8">PF7/ADC7/TDI</text>
<text x="260.4" y="197.9">PG0/WR</text>
<text x="272.6" y="196.8">51</text>
<text x="162.7" y="199">4</text>
<text x="167.7" y="200.1">P0</text>
<text x="176.2" y="200.1">SCL</text>
<text x="184.2" y="199">14</text>
<text x="219.5" y="201.8">72</text>
<text x="219.5" y="199.3">73</text>
<text x="225.6" y="202.9">PA6/AD6</text>
<text x="225.6" y="200.4">PA5/AD5</text>
<text x="260" y="202.9">PG2/ALE</text>
<text x="260.9" y="200.4">PG1/RD</text>
<text x="272.6" y="199.3">52</text>
<text x="272.6" y="201.8">70</text>
<text x="166.2" y="204.1">PCF8574</text>
<text x="219.5" y="209.5">19</text>
<text x="219.5" y="204.4">71</text>
<text x="225.6" y="205.5">PA7/AD7</text>
<text x="256.9" y="205.5">PG3/TOSC2</text>
<text x="256.9" y="208">PG4/TOSC1</text>
<text x="272.6" y="209.5">1</text>
<text x="272.6" y="204.4">28</text>
<text x="272.6" y="206.9">29</text>
<text x="219.5" y="212">20</text>
<text x="219.5" y="214.5">21</text>
<text x="225.6" y="210.6">PB0/SS/PCINT0</text>
<text x="225.6" y="213.1">PB1/SCK/PCINT1</text>
<text x="225.6" y="215.6">PB2/MOSI/PCINT2</text>
<text x="258.3" y="210.6">PG5/OC0B</text>
<text x="258.5" y="215.6">PH0/RXD2</text>
<text x="272.6" y="214.5">12</text>
<text x="87.9" y="219.9" transform="rotate(-90 87.9 219.9)">3</text>
<text x="98" y="219.9" transform="rotate(-90 98 219.9)">2</text>
<text x="108.2" y="219.9" transform="rotate(-90 108.2 219.9)">1</text>
<text x="219.5" y="217.1">22</text>
<text x="219.5" y="219.6">23</text>
<text x="225.6" y="218.2">PB3/MISO/PCINT3</text>
<text x="225.6" y="220.7">PB4/OC2A/PCINT4</text>
<text x="258.6" y="220.7">PH2/XCK2</text>
<text x="258.7" y="218.2">PH1/TXD2</text>
<text x="272.6" y="217.1">13</text>
<text x="272.6" y="219.6">14</text>
<text x="313.2" y="218.2">+12V</text>
<text x="361.5" y="218.2">+12V</text>
<text x="405.4" y="216.8">13</text>
<text x="406.6" y="221.9">8</text>
<text x="411.5" y="217.9">RESET</text>
<text x="449" y="220.5">AVCC</text>
<text x="449.1" y="217.9">AREF</text>
<text x="458.5" y="216.8">42</text>
<text x="458.5" y="219.4">24/44</text>
<text x="112.4" y="225.8">A</text>
<text x="219.5" y="222.2">24</text>
<text x="219.5" y="224.7">25</text>
<text x="219.5" y="227.2">26</text>
<text x="225.6" y="223.3">PB5/OC1A/PCINT5</text>
<text x="225.6" y="225.8">PB6/OC1B/PCINT6</text>
<text x="258.4" y="223.3">PH3/OC4A</text>
<text x="258.4" y="225.8">PH4/OC4B</text>
<text x="272.6" y="222.2">15</text>
<text x="272.6" y="224.7">16</text>
<text x="272.6" y="227.2">17</text>
<text x="405.4" y="227">10</text>
<text x="406.6" y="224.4">9</text>
<text x="411.5" y="223">PB0/SS/PCINT0</text>
<text x="411.5" y="225.5">PB1/SCK/PCINT1</text>
<text x="448.4" y="225.5">XTAL1</text>
<text x="458.5" y="227">16</text>
<text x="458.5" y="224.4">17</text>
<text x="219.5" y="232.3">53</text>
<text x="225.6" y="228.3">PB7/OC0A/OC1C/PCINT7</text>
<text x="225.6" y="233.4">PC0/A8</text>
<text x="258.2" y="228.3">PH5/OC4C</text>
<text x="258.4" y="230.9">PH6/OC2B</text>
<text x="261.6" y="233.4">PH7/T4</text>
<text x="272.6" y="229.8">18</text>
<text x="272.6" y="232.3">27</text>
<text x="405.4" y="232.1">28</text>
<text x="405.6" y="229.5">11</text>
<text x="411.5" y="228.1">PB2/MOSI/PCINT2</text>
<text x="411.5" y="230.6">PB3/MISO/PCINT3</text>
<text x="411.5" y="233.2">PB4/ADC11/PCINT4</text>
<text x="448.4" y="228.1">XTAL2</text>
<text x="448.7" y="233.2">UVCC</text>
<text x="458.5" y="232.1">2</text>
<text x="112.4" y="236">B</text>
<text x="162.7" y="237.1">4</text>
<text x="162.7" y="239.7">5</text>
<text x="167.7" y="238.2">P0</text>
<text x="176.2" y="238.2">SCL</text>
<text x="184.2" y="237.1">14</text>
<text x="184.2" y="239.7">15</text>
<text x="219.5" y="234.9">54</text>
<text x="219.5" y="237.4">55</text>
<text x="219.5" y="239.9">56</text>
<text x="225.6" y="236">PC1/A9</text>
<text x="225.6" y="238.5">PC2/A10</text>
<text x="250.8" y="238.5">PJ0/RXD3/PCINT9</text>
<text x="272.6" y="237.4">63</text>
<text x="272.6" y="239.9">64</text>
<text x="317.3" y="235.7">2N2926</text>
<text x="365.5" y="235.7">2N2926</text>
<text x="405.4" y="234.6">29</text>
<text x="405.4" y="237.1">30</text>
<text x="405.4" y="239.7">12</text>
<text x="411.5" y="235.7">PB5/OC1A/OC4B/ADC12/PCINT5</text>
<text x="411.5" y="238.2">PB6/OC1B/OC4B/ADC13/PCINT6</text>
<text x="452" y="238.2">D+</text>
<text x="452.5" y="235.7">D-</text>
<text x="458.5" y="234.6">3</text>
<text x="458.5" y="237.1">4</text>
<text x="458.5" y="239.7">5</text>
<text x="162.7" y="242.2">6</text>
<text x="162.7" y="244.8">7</text>
<text x="167.7" y="240.8">P1</text>
<text x="167.7" y="243.3">P2</text>
<text x="167.7" y="245.9">P3</text>
<text x="176" y="240.8">SDA</text>
<text x="176.9" y="245.9">INT</text>
<text x="184.2" y="244.8">13</text>
<text x="219.5" y="242.5">57</text>
<text x="219.5" y="245">58</text>
<text x="225.6" y="241">PC3/A11</text>
<text x="225.6" y="243.6">PC4/A12</text>
<text x="249.9" y="241">PJ1/TXD3/PCINT10</text>
<text x="250" y="243.6">PJ2/XCK3/PCINT11</text>
<text x="272.6" y="242.5">65</text>
<text x="272.6" y="245">66</text>
<text x="405.4" y="244.8">31</text>
<text x="411.5" y="240.8">PB7/OC0A/OC1C/RTS/PCINT7</text>
<text x="411.5" y="245.9">PC6/OC3A/OC4A</text>
<text x="448.4" y="240.8">UGND</text>
<text x="448.8" y="243.3">UCAP</text>
<text x="449" y="245.9">VBUS</text>
<text x="458.5" y="242.2">6</text>
<text x="458.5" y="244.8">7</text>
<text x="112.3" y="246.1">C</text>
<text x="161.6" y="249.8">10</text>
<text x="162.7" y="247.3">9</text>
<text x="167.7" y="248.4">P4</text>
<text x="167.7" y="250.9">P5</text>
<text x="177.8" y="250.9">A0</text>
<text x="184.2" y="249.8">1</text>
<text x="219.5" y="247.6">59</text>
<text x="219.5" y="250.1">60</text>
<text x="225.6" y="246.1">PC5/A13</text>
<text x="225.6" y="248.7">PC6/A14</text>
<text x="225.6" y="251.2">PC7/A15</text>
<text x="255.9" y="246.1">PJ3/PCINT12</text>
<text x="255.9" y="248.7">PJ4/PCINT13</text>
<text x="255.9" y="251.2">PJ5/PCINT14</text>
<text x="272.6" y="247.6">67</text>
<text x="272.6" y="250.1">68</text>
<text x="405.4" y="247.3">32</text>
<text x="411.5" y="248.4">PC7/ICP3/CLKO/OC4A</text>
<text x="445.2" y="250.9">PE2/HWB</text>
<text x="458.5" y="249.8">33</text>
<text x="112.3" y="256.3">D</text>
<text x="161.6" y="254.9">12</text>
<text x="161.7" y="252.4">11</text>
<text x="167.7" y="253.5">P6</text>
<text x="167.7" y="256">P7</text>
<text x="177.8" y="253.5">A1</text>
<text x="177.8" y="256">A2</text>
<text x="184.2" y="252.4">2</text>
<text x="184.2" y="254.9">3</text>
<text x="219.5" y="255.2">43</text>
<text x="219.5" y="257.7">44</text>
<text x="225.6" y="256.3">PD0/SCL/INT0</text>
<text x="255.9" y="253.7">PJ6/PCINT15</text>
<text x="265.1" y="256.3">PJ7</text>
<text x="272.6" y="252.6">69</text>
<text x="272.6" y="255.2">79</text>
<text x="405.4" y="252.4">18</text>
<text x="405.4" y="254.9">19</text>
<text x="405.4" y="257.5">20</text>
<text x="411.5" y="253.5">PD0/OC0B/SCL/INT0</text>
<text x="411.5" y="256">PD1/SDA/INT1</text>
<text x="440.4" y="253.5">PE6/INT6/AIN0</text>
<text x="458.5" y="252.4">1</text>
<text x="458.5" y="257.5">41</text>
<text x="166.2" y="260">PCF8574</text>
<text x="219.5" y="260.3">45</text>
<text x="219.5" y="262.8">46</text>
<text x="225.6" y="258.8">PD1/SDA/INT1</text>
<text x="225.6" y="261.4">PD2/RXD1/INT2</text>
<text x="225.6" y="263.9">PD3/TXD1/INT3</text>
<text x="249.4" y="263.9">PK1/ADC9/PCINT17</text>
<text x="249.4" y="261.4">PK0/ADC8/PCINT16</text>
<text x="272.6" y="262.8">88</text>
<text x="272.6" y="260.3">89</text>
<text x="405.4" y="260">21</text>
<text x="405.4" y="262.5">25</text>
<text x="411.5" y="258.6">PD2/RXD1/INT2</text>
<text x="411.5" y="261.1">PD3/TXD1/INT3</text>
<text x="411.5" y="263.6">PD4/ICP1/ADC8</text>
<text x="439.8" y="263.6">PF4/ADC4/TCK</text>
<text x="444.7" y="261.1">PF1/ADC1</text>
<text x="444.7" y="258.6">PF0/ADC0</text>
<text x="458.5" y="262.5">39</text>
<text x="458.5" y="260">40</text>
<text x="183.7" y="269">+5V</text>
<text x="219.5" y="265.3">47</text>
<text x="219.5" y="267.9">48</text>
<text x="225.6" y="266.4">PD4/ICP1</text>
<text x="225.6" y="269">PD5/XCK1</text>
<text x="248.2" y="266.4">PK2/ADC10/PCINT18</text>
<text x="248.4" y="269">PK3/ADC11/PCINT19</text>
<text x="272.6" y="267.9">86</text>
<text x="272.6" y="265.3">87</text>
<text x="405.4" y="265.1">22</text>
<text x="405.4" y="267.6">26</text>
<text x="411.5" y="266.2">PD5/XCK1/CTS</text>
<text x="411.5" y="268.7">PD6/T1/OC4D/ADC9</text>
<text x="439.6" y="268.7">PF6/ADC6/TDO</text>
<text x="439.7" y="266.2">PF5/ADC5/TMS</text>
<text x="458.5" y="267.6">37</text>
<text x="458.5" y="265.1">38</text>
<text x="219.5" y="270.4">49</text>
<text x="219.5" y="273">50</text>
<text x="225.6" y="271.5">PD6/T1</text>
<text x="225.6" y="274.1">PD7/T0</text>
<text x="248.2" y="274.1">PK5/ADC13/PCINT21</text>
<text x="248.2" y="271.5">PK4/ADC12/PCINT20</text>
<text x="272.6" y="275.5">83</text>
<text x="272.6" y="273">84</text>
<text x="272.6" y="270.4">85</text>
<text x="405.4" y="270.2">27</text>
<text x="410.1" y="275.2">ATMEGA32U4</text>
<text x="411.5" y="271.3">PD7/T0/OC4D/ADC10</text>
<text x="440.7" y="271.3">PF7/ADC7/TDI</text>
<text x="458.5" y="270.2">36</text>
<text x="220.6" y="278">2</text>
<text x="220.6" y="280.6">3</text>
<text x="225.6" y="279.1">PE0/RXD0/PCINT8/PDIPK7/ADC15/PCINT23</text>
<text x="225.6" y="281.7">PE1/TXD0/PDO</text>
<text x="248.2" y="276.6">PK6/ADC14/PCINT22</text>
<text x="272.6" y="278">82</text>
<text x="338.6" y="279.1">+5V</text>
<text x="346.3" y="279.1">+12V</text>
<text x="166.9" y="286.8">DATA</text>
<text x="167.8" y="284.2">VDD</text>
<text x="176.1" y="285.7">2</text>
<text x="176.1" y="283.1">1</text>
<text x="193.7" y="284.1">10K</text>
<text x="220.6" y="283.1">4</text>
<text x="220.6" y="285.7">5</text>
<text x="225.6" y="284.2">PE2/XCK0/AIN0</text>
<text x="225.6" y="286.8">PE3/OC3A/AIN1</text>
<text x="259.8" y="284.2">PL0/ICP4</text>
<text x="259.8" y="286.8">PL1/ICP5</text>
<text x="272.6" y="283.1">35</text>
<text x="272.6" y="285.7">36</text>
<text x="167.5" y="289.3">GND</text>
<text x="176.1" y="288.2">4</text>
<text x="220.6" y="288.2">6</text>
<text x="220.6" y="290.7">7</text>
<text x="220.6" y="293.3">8</text>
<text x="225.6" y="289.3">PE4/OC3B/INT4</text>
<text x="225.6" y="291.8">PE5/OC3C/INT5</text>
<text x="258.7" y="291.8">PL3/OC5A</text>
<text x="262" y="289.3">PL2/T5</text>
<text x="272.6" y="288.2">37</text>
<text x="272.6" y="290.7">38</text>
<text x="272.6" y="293.3">39</text>
<text x="341.8" y="293.3">16</text>
<text x="349.4" y="293.3">8</text>
<text x="150.5" y="295.8">DHT11</text>
<text x="220.6" y="295.8">9</text>
<text x="225.6" y="294.4">PE6/T3/INT6</text>
<text x="225.6" y="296.9">PE7/ICP3/CLKO/INT7</text>
<text x="258.6" y="296.9">PL5/OC5C</text>
<text x="258.7" y="294.4">PL4/OC5B</text>
<text x="265" y="299.5">PL6</text>
<text x="272.6" y="295.8">40</text>
<text x="272.6" y="298.4">41</text>
<text x="327.3" y="298.4">2</text>
<text x="332.3" y="299.5">IN1</text>
<text x="339.1" y="299.4">VSS</text>
<text x="347.4" y="299.4">VS</text>
<text x="352" y="299.5">OUT1</text>
<text x="361.5" y="298.4">3</text>
<text x="218.3" y="303.4">100</text>
<text x="219.5" y="300.9">98</text>
<text x="225.6" y="302">AREF</text>
<text x="225.6" y="304.5">AVCC</text>
<text x="265" y="302">PL7</text>
<text x="272.6" y="300.9">42</text>
<text x="299.4" y="300.9">2</text>
<text x="310.7" y="300.9">6/7</text>
<text x="327.3" y="300.9">7</text>
<text x="327.3" y="303.4">1</text>
<text x="332.3" y="302">IN2</text>
<text x="332.3" y="304.5">EN1</text>
<text x="352" y="302">OUT2</text>
<text x="361.5" y="300.9">6</text>
<text x="224.1" y="308.5">ATMEGA2560</text>
<text x="302.9" y="307.2">TC4421</text>
<text x="327.3" y="311.1">9</text>
<text x="166.9" y="317.2">DATA</text>
<text x="167.8" y="314.7">VDD</text>
<text x="176.1" y="316.1">2</text>
<text x="176.1" y="313.6">1</text>
<text x="191.1" y="314.6">10K</text>
<text x="326.2" y="313.6">10</text>
<text x="326.2" y="316.1">15</text>
<text x="332.3" y="314.7">IN3</text>
<text x="332.3" y="317.2">IN4</text>
<text x="332.3" y="312.2">EN2</text>
<text x="344.4" y="317.8" transform="rotate(-90 344.4 317.8)">GND</text>
<text x="352" y="314.7">OUT3</text>
<text x="352" y="317.2">OUT4</text>
<text x="361.5" y="313.6">11</text>
<text x="361.5" y="316.1">14</text>
<text x="167.5" y="319.8">GND</text>
<text x="176.1" y="318.7">4</text>
<text x="359.2" y="323.7">L293D</text>
<text x="150.5" y="326.3">DHT22</text>
</g>
<g font-size="2.4" fill="#fff">
<text x="446.2" y="156.2">TXD</text>
<text x="446.4" y="160.2">RXD</text>
</g>
<g font-size="2.4" fill="#0f0">
<text x="155.9" y="285.5">80</text>
<text x="155.9" y="288">27</text>
<text x="155" y="316">80.0</text>
<text x="155" y="318.5">27.0</text>
</g>
<text font-size="2.4" fill="#008000" x="394.5" y="308.9">+88.8</text>
<g font-size="2.2" fill="#fff">
<text x="238" y="139.6">OUT GND Vcc</text>
<text x="256.3" y="142.6">TestPin</text>
</g>
<g font-size="2.1" fill="#c00000">
<text x="162.8" y="285.4">&gt;</text>
<text x="158.5" y="291.8">%RH</text>
<text x="162.8" y="315.9">&gt;</text>
<text x="158.5" y="322.2">%RH</text>
</g>
<g font-size="2.1" fill="#808080">
<text x="153.6" y="291.8">°C</text>
<text x="153.6" y="322.2">°C</text>
</g>
</svg>
